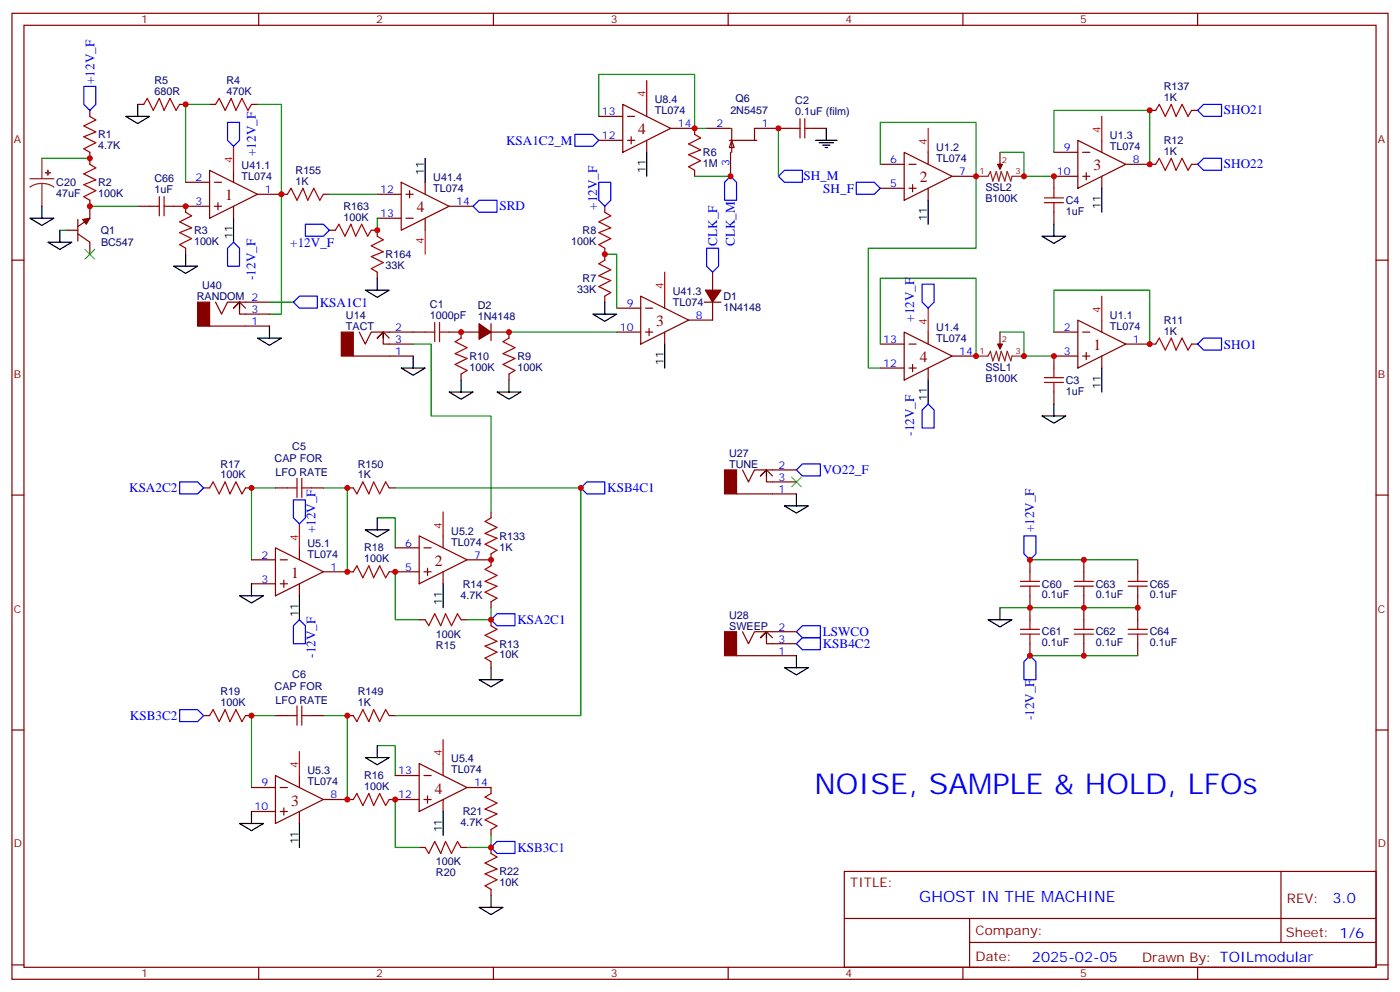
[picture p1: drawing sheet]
<svg xmlns="http://www.w3.org/2000/svg" width="412mm" height="292mm" viewBox="0 0 412 292" stroke-linecap="round" stroke-linejoin="round" font-family="sans-serif">
<g fill="none" stroke="#870000" stroke-width=".35">
<path d="M3.5 3.9h405.4v284.4h-405.4zM7.1 7.4h398.2v277.3h-398.2zM76.2 3.9v3.5M145.3 3.9v3.5M214.5 3.9v3.5M283.6 3.9v3.5M352.8 3.9v3.5M26.5 32.5v1.8M40.6 30.7h1.7M52.9 30.7h1.8M61.7 30.7h1.8M74.1 30.7h1.7"/>
<path d="M204.6 37.8v1.7M26.5 44.8v3.6M26.5 58.9v5.3l-3.6 2.5M204.6 50.1v1.8M3.5 76.6h3.6M19.4 67.8h3.5M22.9 68.8l3.6 2.5v3.5M22.9 64.6v6.3M54.7 60.7v1.8M54.7 73.1v1.7M405.3 76.6h3.6M61.7 96h17.7"/>
<path d="M63.5 88.9l1.8 3.6 1.7-3.6h12.4M72.3 90.7l-1.7-1.8-1.8 1.8 1.8-1.8v3.6h8.8M3.5 145.7h3.6M405.3 145.7h3.6M3.5 214.9h3.6M405.3 214.9h3.6M248.7 256.5h156.6v28.2h-156.6zM377.3 256.5v20.9M248.7 270.4h156.5M285.6 277.4h119.6M285.6 270.4v14.1M3.5 284h3.6"/>
<path d="M76.2 284.7v3.6M145.3 284.7v3.6M214.5 284.7v3.6M283.6 284.7v3.6M352.8 284.7v3.6M405.3 284h3.6"/>
</g>
<path d="M26.5 34.3l1.7 1-3.5 1.8 3.5 1.7-3.5 1.5 3.5 1.7-3.5 1.8 1.8 1M42.3 30.7l1.1-1.7 1.8 3.5 1.7-3.5 1.4 3.5 1.8-3.5 1.8 3.5 1-1.8M63.5 30.7l1.1-1.7 1.7 3.5 1.8-3.5 1.4 3.5 1.8-3.5 1.7 3.5 1.1-1.8M204.6 39.5l1.8 1.1-3.6 1.8 3.6 1.7-3.6 1.4 3.6 1.8-3.6 1.8 1.8 1M26.5 48.4l1.7 1-3.5 1.8 3.5 1.8-3.5 1.4 3.5 1.7-3.5 1.8 1.8 1M54.7 62.5l1.7 1-3.5 1.8 3.5 1.8-3.5 1.4 3.5 1.7-3.5 1.8 1.8 1.1" fill="none" stroke="#a10000" stroke-width=".35"/>
<path d="M8.8 52.6h7.1M12.3 54l-1.8 .2-1.7 .9M12.3 54l1.9 .2 1.7 .9M12.3 46.6v6M12.3 54v6.7" fill="none" stroke="#8c2424" stroke-width=".35"/>
<g fill="#8c2424" stroke="#8c2424" stroke-width=".35">
<path d="M13.4 50.8l1.4 .1z"/>
<path d="M14.1 50.1v1.4z"/>
</g>
<path d="M61.7 30.7h-7v23M75.8 30.7h7.1v61.8h-3.5M176.4 34.3v-12.4h28.2v15.9M12.3 46.6h14.2M17.6 67.8h1.8M79.4 88.9h7" fill="none" stroke="#008700" stroke-width=".35"/>
<g fill="#870000" stroke="#870000" stroke-width=".35">
<path d="M24.3 64.6l2.2-.4-1.1 1.8z"/>
<path d="M58.2 88.9h3.5v7.1h-3.5z"/>
</g>
<path d="M25 73.4l2.9 2.8M27.9 73.4l-2.9 2.8" fill="none" stroke="#3c3" stroke-width=".35"/>
<path d="M70.6 88.9v1.8" fill="none" stroke="#000" stroke-width=".35"/>
<path d="M215.5 41.3l.8 2.1h-1.5z" fill="#fff" stroke="#870000" stroke-width=".35"/>
<g fill="none" stroke="#870000" stroke-width=".35">
<path d="M176.4 34.3h7M183.4 30.7l14.2 7.1-14.2 7zM184.9 34.3h2.1M190.5 30.7v3.6M197.6 37.8h7M208.1 37.8h7.1M215.5 37.8v7M232.8 37.8h-10.6v3.5M239.9 37.8h3.5M338.7 32.5h1.7M351 32.5h1.8M54.7 53.7h7"/>
<path d="M61.7 50.1l14.1 7.1-14.1 7zM63.1 53.7h2.2M64.2 59.7v2.1M68.8 50.1v3.6M75.8 57.2h8.9M95.2 57.2h1.8M111.1 57.2h7.1M118.2 53.7l14.1 7-14.1 7.1zM119.6 57.2h2.1M120.6 56.1v2.1M125.2 53.7v3.5M176.4 41.3h7"/>
<path d="M184.9 41.3h2.1M185.9 40.3v2.1M190.5 41.3v3.5M214.8 41.3h8.2M215.2 44.8v7.1M259.3 48.4h7M259.3 55.4h7M266.3 44.8l14.2 7.1-14.2 7zM267.8 48.4h2.1M267.8 55.4h2.1M268.8 54.4v2.1M273.4 44.8v3.6"/>
<path d="M273.4 55.4v3.5M280.5 51.9h7M294.6 44.8v3.6M310.4 44.8h7.1M317.5 41.3l14.1 7.1-14.1 7zM317.5 51.9h-7.1v3.5M318.9 44.8h2.1M318.9 51.9h2.1M320 50.8v2.2M324.6 41.3v3.5M324.6 51.9v3.5M331.6 48.4h8.8"/>
<path d="M351 48.4h1.8M40.6 60.7h3.5M51.2 60.7h10.5M63.1 60.7h2.2M68.8 60.7v3.5M97 67.8h1.8M109.4 67.8h1.7v1.7M111.1 64.2h7.1M119.6 64.2h2.1M125.2 64.2v3.6M132.3 60.7h7M178.2 60.7v1.8"/>
<path d="M178.2 73.1v3.5M310.4 62.5v3.5M105.8 97.8l1.8 3.5 1.8-3.5h15.8M111.1 80.1v1.8M114.7 99.5l-1.8-1.7-1.8 1.7 1.8-1.7v3.5h8.8M132.3 97.8h8.8M135.8 97.8v1.7M144.6 97.8h5.3v1.7M144.6 95.3v4.9M178.2 87.2v1.7M181.7 97.8h7M181.7 90.7h7"/>
<path d="M188.7 87.2l14.1 7-14.1 7.1zM190.1 97.8h2.2M190.1 90.7h2.2M191.2 96.7v2.1M195.8 87.2v3.5M195.8 97.8v3.5M207.4 88.9h5M209.9 80.1v5.3M209.9 88.9v5.3h-7.1M266.3 97.8l14.2 7-14.2 7.1zM273.4 97.8v3.5M294.6 97.8v3.5"/>
<path d="M310.4 97.8h7.1M317.5 94.2l14.1 7.1-14.1 7zM318.9 97.8h2.1M324.6 94.2v3.6M104.1 104.8h17.6M135.8 110.1v1.8M149.9 110.1v1.8M259.3 101.3h7M259.3 108.3h7M267.8 101.3h2.1M267.8 108.3h2.1M268.8 107.3v2.1"/>
<path d="M273.4 108.3v3.6M280.5 104.8h7M310.4 115.4v3.5M317.5 104.8h-7.1v3.5M318.9 104.8h2.1M320 103.8v2.1M324.6 104.8v3.5M331.6 101.3h8.8M351 101.3h1.8M218.7 138.3l1.8 3.6 1.7-3.6h12.4M60 143.6h1.7M72.3 143.6h1.8"/>
<path d="M81.1 143.6h3.6M91.7 143.6h3.5M102.3 143.6h1.8M114.7 143.6h1.7M123.5 157.7l14.1 7.1-14.1 7zM130.5 157.7v3.6M144.6 150.7v1.7M217 145.4h17.6M227.5 140.1l-1.7-1.8-1.8 1.8 1.8-1.8v3.6h8.8M74.1 164.8h7M74.1 171.8h7M81.1 161.3l14.1 7-14.1 7.1z"/>
<path d="M82.5 164.8h2.2M82.5 171.8h2.2M83.6 170.8v2.1M88.2 161.3v3.5M88.2 171.8v3.6M95.2 168.3h8.9M114.7 168.3h8.8M116.4 161.3h7.1M124.9 168.3h2.1M124.9 161.3h2.1M125.9 167.3v2.1M130.5 168.3v3.5"/>
<path d="M137.6 164.8h7M144.6 163v3.5M144.6 177.1v1.8M303.4 164.8v3.5M303.4 175.4v7M319.3 164.8v3.5M319.3 175.4v7M335.1 164.8v3.5M335.1 175.4v7M123.5 182.4h1.7M135.8 182.4h1.8M144.6 182.4v1.8"/>
<path d="M144.6 194.8v1.7M217 193h17.6M218.7 185.9l1.8 3.6 1.7-3.6h12.4M227.5 187.7l-1.7-1.8-1.8 1.8 1.8-1.8v3.6h8.8M303.4 189.5v3.5M319.3 189.5v3.5M335.1 189.5v3.5M60 210.6h1.7M72.3 210.6h1.8M81.1 210.6h3.6M91.7 210.6h3.5M102.3 210.6h1.8"/>
<path d="M114.7 210.6h1.7M74.1 231.8h7M74.1 238.9h7M81.1 228.3l14.1 7-14.1 7.1zM82.5 231.8h2.2M82.5 238.9h2.2M83.6 237.8v2.1M88.2 228.3v3.5M88.2 238.9v3.5M95.2 235.3h8.9M114.7 235.3h8.8M116.4 228.3h7.1"/>
<path d="M123.5 224.8l14.1 7-14.1 7.1zM124.9 235.3h2.1M124.9 228.3h2.1M125.9 234.3v2.1M130.5 224.8v3.5M130.5 235.3v3.6M137.6 231.8h7v1.8M123.5 249.4h1.7M135.8 249.4h1.8M144.6 244.2v1.7M144.6 249.4v1.8M144.6 261.8v1.8"/>
</g>
<g fill="none" stroke="#008700" stroke-width=".35">
<path d="M204.6 37.8h3.5M229.3 37.8v14.1M97 57.2h14.1M204.6 51.9h10.6M259.3 48.4v-12.4h28.2v37.1h-31.7v35.2h3.5M294.6 44.8h7v7.1h8.8M310.4 44.8v-12.3h28.3v15.9M26.5 60.7h14.1M111.1 64.2v3.6M178.2 74.8h3.5v15.9M149.9 97.8h31.8M294.6 97.8h7v7h8.8"/>
<path d="M310.4 97.8v-12.4h28.3v15.9M121.7 101.3h5.3v21.1h17.6v28.3M259.3 101.3v-19.4h28.2v22.9M81.1 143.6h-7v21.2M95.2 143.6h7.1v24.7M111.1 152.4h5.3v8.9M116.4 143.6h54.7v67h-54.7M116.4 168.3v14.1h7.1M144.6 178.9v3.5h-7M294.6 178.9h40.5M303.4 164.8h31.7M303.4 193h31.7"/>
<path d="M81.1 210.6h-7v21.2M95.2 210.6h7.1v24.7M111.1 219.5h5.3v8.8M116.4 235.3v14.1h7.1M144.6 245.9v3.5h-7"/>
</g>
<g fill="#870000" stroke="#870000" stroke-width=".35">
<path d="M207.8 85.4h4.6l-2.5 3.5z"/>
<path d="M141.1 95.3l3.5 2.5-3.5 2.1z"/>
<path d="M100.5 97.8h3.6v7h-3.6z"/>
<path d="M213.4 138.3h3.6v7.1h-3.6z"/>
<path d="M213.4 185.9h3.6v7.1h-3.6z"/>
<path d="M293.9 101.3h1.4l-.7 1.4z"/>
<path d="M293.9 48.4h1.4l-.7 1.4z"/>
</g>
<g fill="none" stroke="#a10000" stroke-width=".35">
<path d="M232.8 37.8h2.9M235.7 35v5.6M237.1 37.8h2.8M237.1 35v5.6M340.4 32.5l1.1-1.8 1.8 3.6 1.7-3.6 1.4 3.6 1.8-3.6 1.8 3.6 1-1.8M46.9 57.9v5.6M48.3 57.9v5.6M84.7 57.2l1-1.8 1.8 3.5 1.8-3.5 1.4 3.5 1.7-3.5 1.8 3.5 1-1.7M307.6 58.2h5.7M307.6 59.7h5.7M310.4 55.4v2.8M310.4 59.7v2.8"/>
<path d="M340.4 48.4l1.1-1.8 1.8 3.5 1.7-3.5 1.4 3.5 1.8-3.5 1.8 3.5 1-1.7M44.1 60.7h2.8M48.3 60.7h2.9M98.8 67.8l1-1.8 1.8 3.5 1.8-3.5 1.4 3.5 1.7-3.5 1.8 3.5 1.1-1.7M111.1 69.5l1.8 1.1-3.5 1.8 3.5 1.7-3.5 1.4 3.5 1.8-3.5 1.8 1.7 1M178.2 76.6l-1.8 1 3.5 1.8-3.5 1.8 3.5 1.4-3.5 1.7 3.5 1.8-1.7 1.1M178.2 62.5l1.7 1-3.5 1.8 3.5 1.8-3.5 1.4 3.5 1.7-3.5 1.8 1.8 1.1M125.2 97.8h2.9M128.1 94.9v5.7M129.5 94.9v5.7M129.5 97.8h2.8M135.8 99.5l-1.7 1.1 3.5 1.7-3.5 1.8 3.5 1.4-3.5 1.8 3.5 1.7-1.8 1.1"/>
<path d="M149.9 99.5l-1.7 1.1 3.5 1.7-3.5 1.8 3.5 1.4-3.5 1.8 3.5 1.7-1.8 1.1M307.6 111.2h5.7M307.6 112.6h5.7M310.4 108.3v2.9M310.4 112.6v2.8M340.4 101.3l1.1-1.8 1.8 3.5 1.7-3.5 1.4 3.5 1.8-3.5 1.8 3.5 1-1.7M61.7 143.6l1.1-1.7 1.8 3.5 1.7-3.5 1.4 3.5 1.8-3.5 1.8 3.5 1-1.8M84.7 143.6h2.8M87.5 140.8v5.6M88.9 140.8v5.6M88.9 143.6h2.8M104.1 143.6l1 1.8 1.8-3.5 1.8 3.5 1.4-3.5 1.7 3.5 1.8-3.5 1.1 1.7"/>
<path d="M144.6 152.4l-1.7 1.1 3.5 1.8-3.5 1.7 3.5 1.4-3.5 1.8 3.5 1.8-1.8 1M104.1 168.3l1-1.8 1.8 3.6 1.8-3.6 1.4 3.6 1.7-3.6 1.8 3.6 1.1-1.8M144.6 166.5l-1.7 1.1 3.5 1.8-3.5 1.7 3.5 1.4-3.5 1.8 3.5 1.8-1.8 1M300.6 171.1h5.6M300.6 172.5h5.6M303.4 168.3v2.8M303.4 172.5v2.9M316.4 171.1h5.7M316.4 172.5h5.7M319.3 168.3v2.8M319.3 172.5v2.9M332.3 171.1h5.7"/>
<path d="M332.3 172.5h5.7M335.1 168.3v2.8M335.1 172.5v2.9M125.2 182.4l1.1 1.8 1.8-3.5 1.7 3.5 1.4-3.5 1.8 3.5 1.8-3.5 1 1.7M144.6 184.2l1.8 1-3.5 1.8 3.5 1.8-3.5 1.4 3.5 1.7-3.5 1.8 1.7 1.1M300.6 185.2h5.6M300.6 186.7h5.6M303.4 182.4v2.8M303.4 186.7v2.8M316.4 185.2h5.7M316.4 186.7h5.7M319.3 182.4v2.8"/>
<path d="M319.3 186.7v2.8M332.3 185.2h5.7M332.3 186.7h5.7M335.1 182.4v2.8M335.1 186.7v2.8M61.7 210.6l1.1-1.7 1.8 3.5 1.7-3.5 1.4 3.5 1.8-3.5 1.8 3.5 1-1.8M84.7 210.6h2.8M87.5 207.8v5.7M88.9 207.8v5.7M88.9 210.6h2.8M104.1 210.6l1 1.8 1.8-3.5 1.8 3.5 1.4-3.5 1.7 3.5 1.8-3.5 1.1 1.7M104.1 235.3l1-1.7 1.8 3.5 1.8-3.5 1.4 3.5 1.7-3.5 1.8 3.5 1.1-1.8"/>
<path d="M144.6 233.6l-1.7 1 3.5 1.8-3.5 1.8 3.5 1.4-3.5 1.7 3.5 1.8-1.8 1.1M125.2 249.4l1.1 1.8 1.8-3.5 1.7 3.5 1.4-3.5 1.8 3.5 1.8-3.5 1 1.7M144.6 251.2l1.8 1.1-3.5 1.7 3.5 1.8-3.5 1.4 3.5 1.8-3.5 1.7 1.7 1.1"/>
</g>
<g fill="none" stroke="#000" stroke-width=".35">
<path d="M37 34.3h7.1l-3.5 2.1zM40.6 30.7v3.6M243.4 37.8v3.5M125.2 46.6v7.1M190.5 44.8v7.1M240.2 41.3h6.4M241.3 42h4.2M242.4 42.7h2.1M243.1 43.4h.7M273.4 58.9v7.1M324.6 55.4v7.1M8.8 64.2h7.1l-3.6 2.2z"/>
<path d="M12.3 60.7v3.5M14.1 71.3h7.1l-3.6 2.1zM17.6 67.8v3.5M51.2 78.4h7l-3.5 2.1zM54.7 74.8v3.6M68.8 64.2v7.1M306.9 69.5h7.1l-3.6 2.1zM310.4 66v3.5M75.8 99.5h7.1l-3.5 2.1zM79.4 96v3.5M107.6 85.4h7.1l-3.6 2.1zM111.1 81.9v3.5"/>
<path d="M112.9 97.8v1.7M174.6 92.5h7.1l-3.5 2.1zM178.2 88.9v3.6M118.2 108.3h7l-3.5 2.2zM121.7 104.8v3.5M132.3 115.4h7l-3.5 2.1zM135.8 111.9v3.5M146.4 115.4h7.1l-3.6 2.1zM149.9 111.9v3.5M195.8 101.3v7M273.4 111.9v7M310.4 118.9v3.5"/>
<path d="M324.6 108.3v7.1M225.8 138.3v1.8M306.9 122.4h7.1l-3.6 2.2zM107.6 156h7.1l-3.6 2.1zM111.1 152.4v3.6M231.1 148.9h7l-3.5 2.1zM234.6 145.4v3.5M70.6 175.4h7l-3.5 2.1zM74.1 171.8v3.6M88.2 175.4v7M130.5 171.8v7.1M294.6 178.9v3.5"/>
<path d="M144.6 196.5v3.6M225.8 185.9v1.8M231.1 196.5h7l-3.5 2.1zM234.6 193v3.5M291 182.4h7.1l-3.5 2.1zM111.1 219.5v3.5M141.1 200.1h7.1l-3.6 2.1zM74.1 238.9v3.5M107.6 223h7.1l-3.6 2.1zM130.5 238.9v7M70.6 242.4h7l-3.5 2.1zM88.2 242.4v7"/>
<path d="M141.1 267.1h7.1l-3.6 2.1zM144.6 263.6v3.5"/>
</g>
<g fill="none" stroke="#00f" stroke-width=".35">
<path d="M24.7 25.4h3.5v5.3l-1.7 1.8-1.8-1.8zM67 36h3.6v5.3l-1.8 1.8-1.8-1.8zM169.3 39.5h5.3l1.8 1.8-1.8 1.8h-5.3zM352.8 32.5l1.7-1.8h5.3v3.6h-5.3zM176.4 53.7h3.5v5.2l-1.7 1.8-1.8-1.8zM215.2 51.9l1.8 1.8v5.2h-3.6v-5.2zM229.3 51.9l1.8-1.8h5.3v3.6h-5.3zM252.2 53.7h5.3l1.8 1.7-1.8 1.8h-5.3zM352.8 48.4l1.7-1.8h5.3v3.5h-5.3zM68.8 71.3l1.8 1.8v5.3h-3.6v-5.3zM90 66h5.2l1.8 1.8-1.8 1.7h-5.2zM139.3 60.7l1.8-1.8h5.3v3.6h-5.3z"/>
<path d="M208.1 73.1h3.6v5.3l-1.8 1.7-1.8-1.7zM86.4 88.9l1.8-1.7h5.3v3.5h-5.3zM271.6 83.6h3.6v5.3l-1.8 1.8-1.8-1.8zM352.8 101.3l1.7-1.8h5.3v3.5h-5.3zM234.6 138.3l1.8-1.7h5.3v3.5h-5.3zM271.6 120.7l1.8-1.8 1.8 1.8v5.3h-3.6zM52.9 141.9h5.3l1.8 1.7-1.8 1.8h-5.3zM86.4 147.1h3.6v5.3l-1.8 1.8-1.8-1.8zM171.1 143.6l1.8-1.7h5.3v3.5h-5.3zM301.6 157.7h3.6v5.3l-1.8 1.8-1.8-1.8zM88.2 182.4l1.8 1.8v5.3h-3.6v-5.3zM146.4 180.7h5.3v3.5h-5.3l-1.8-1.8z"/>
<path d="M234.6 189.5l1.8-1.8h5.3v3.5h-5.3zM234.6 185.9l1.8-1.7h5.3v3.5h-5.3zM303.4 193l1.8 1.8v5.3h-3.6v-5.3zM52.9 208.9h5.3l1.8 1.7-1.8 1.8h-5.3zM144.6 249.4l1.8-1.7h5.3v3.5h-5.3z"/>
</g>
<path d="M287.5 51.9h3.5l.7-1.4 .8 2.8 1-2.8 .7 2.8 .7-2.8 1.1 2.8 .7-2.8 1 2.8 .4-1.4h3.5M294.6 48.4v1.4M287.5 104.8h3.5l.7-1.4 .8 2.8 1-2.8 .7 2.8 .7-2.8 1.1 2.8 .7-2.8 1 2.8 .4-1.4h3.5M294.6 101.3v1.4" fill="none" stroke="#8c2424" stroke-width=".35"/>
<path d="M190.5 23.7v7M273.4 37.8v7M324.6 34.3v7M68.8 43.1v7M125.2 67.8v7M195.8 80.1v7.1M273.4 90.7v7.1M324.6 87.2v7M88.2 154.2v7.1M130.5 150.7v7M130.5 217.7v7.1M88.2 221.2v7.1" fill="none" stroke="#f00" stroke-width=".35"/>
<path d="M233.2 140.4l2.8 2.9M236 140.4l-2.8 2.9" fill="none" stroke="#3c3" stroke-width=".35"/>
<g fill="#c00">
<circle cx="26.5" cy="46.6" r=".88"/>
<circle cx="82.9" cy="57.2" r=".88"/>
<circle cx="144.6" cy="182.4" r=".88"/>
<circle cx="74.1" cy="143.6" r=".88"/>
<circle cx="74.1" cy="210.6" r=".88"/>
<circle cx="144.6" cy="249.4" r=".88"/>
<circle cx="301.6" cy="104.8" r=".88"/>
<circle cx="301.6" cy="51.9" r=".88"/>
<circle cx="102.3" cy="168.3" r=".88"/>
<circle cx="116.4" cy="168.3" r=".88"/>
<circle cx="102.3" cy="235.3" r=".88"/>
<circle cx="116.4" cy="235.3" r=".88"/>
<circle cx="319.3" cy="164.8" r=".88"/>
<circle cx="335.1" cy="178.9" r=".88"/>
<circle cx="303.4" cy="178.9" r=".88"/>
<circle cx="319.3" cy="178.9" r=".88"/>
<circle cx="319.3" cy="193" r=".88"/>
<circle cx="204.6" cy="37.8" r=".88"/>
<circle cx="54.7" cy="60.7" r=".88"/>
<circle cx="135.8" cy="97.8" r=".88"/>
<circle cx="310.4" cy="104.8" r=".88"/>
<circle cx="310.4" cy="51.9" r=".88"/>
<circle cx="338.7" cy="101.3" r=".88"/>
<circle cx="338.7" cy="48.4" r=".88"/>
<circle cx="287.5" cy="51.9" r=".88"/>
<circle cx="287.5" cy="104.8" r=".88"/>
<circle cx="54.7" cy="30.7" r=".88"/>
<circle cx="144.6" cy="164.8" r=".88"/>
<circle cx="215.2" cy="51.9" r=".88"/>
<circle cx="303.4" cy="164.8" r=".88"/>
<circle cx="303.4" cy="193" r=".88"/>
<circle cx="338.7" cy="32.5" r=".88"/>
<circle cx="229.3" cy="37.8" r=".88"/>
<circle cx="102.3" cy="143.6" r=".88"/>
<circle cx="102.3" cy="210.6" r=".88"/>
<circle cx="171.1" cy="143.6" r=".88"/>
<circle cx="149.9" cy="97.8" r=".88"/>
<circle cx="178.2" cy="74.8" r=".88"/>
<circle cx="26.5" cy="60.7" r=".88"/>
<circle cx="111.1" cy="67.8" r=".88"/>
</g>
<text font-size="8.5" fill="#00f" x="239.9" y="233.6">NOISE, SAMPLE &amp; HOLD, LFOs</text>
<g font-size="4.6" fill="#800">
<text x="188" y="39.5">4</text>
<text x="270.9" y="53.7">2</text>
<text x="322.1" y="50.1">3</text>
<text x="66.3" y="58.9">1</text>
<text x="122.8" y="62.5">4</text>
<text x="193.3" y="96">3</text>
<text x="270.9" y="106.6">4</text>
<text x="322.1" y="103">1</text>
<text x="128.1" y="166.5">2</text>
<text x="85.7" y="170.1">1</text>
<text x="128.1" y="233.6">4</text>
<text x="85.7" y="237.1">3</text>
</g>
<text font-size="4.6" fill="#00f" x="270.8" y="265.5">GHOST IN THE MACHINE</text>
<g font-size="4.2" fill="#00f">
<text x="392.5" y="265.8">3.0</text>
<text x="304" y="283.1">2025-02-05</text>
</g>
<g font-size="3.9" fill="#00f">
<text x="27.8" y="24.7" transform="rotate(-90 27.8 24.7)">+12V_F</text>
<text x="360.5" y="33.6">SHO21</text>
<text x="75.4" y="45.9" transform="rotate(-90 75.4 45.9)">+12V_F</text>
<text x="149.1" y="42.6">KSA1C2_M</text>
<text x="236.7" y="53.1">SH_M</text>
<text x="360.5" y="49.4">SHO22</text>
<text x="242.5" y="56.7">SH_F</text>
<text x="147.1" y="62">SRD</text>
<text x="175.9" y="61.8" transform="rotate(-90 175.9 61.8)">+12V_F</text>
<text x="85.5" y="72.6">+12V_F</text>
<text x="211.3" y="72.4" transform="rotate(-90 211.3 72.4)">CLK_F</text>
<text x="216.5" y="72.4" transform="rotate(-90 216.5 72.4)">CLK_M</text>
<text x="75.3" y="82.4" transform="rotate(-90 75.3 82.4)">-12V_F</text>
<text x="94.2" y="90.2">KSA1C1</text>
<text x="269.3" y="94.8" transform="rotate(-90 269.3 94.8)">+12V_F</text>
<text x="360.5" y="102.6">SHO1</text>
<text x="269.3" y="128.3" transform="rotate(-90 269.3 128.3)">-12V_F</text>
<text x="242.4" y="139.5">VO22_F</text>
<text x="38" y="144.9">KSA2C2</text>
<text x="178.9" y="144.9">KSB4C1</text>
<text x="93" y="157" transform="rotate(-90 93 157)">+12V_F</text>
<text x="304.6" y="156.7" transform="rotate(-90 304.6 156.7)">+12V_F</text>
<text x="152.4" y="183.7">KSA2C1</text>
<text x="242.4" y="190.7">KSB4C2</text>
<text x="242.4" y="187.3">LSWCO</text>
<text x="93" y="193.6" transform="rotate(-90 93 193.6)">-12V_F</text>
<text x="38.3" y="211.9">KSB3C2</text>
<text x="304.6" y="212" transform="rotate(-90 304.6 212)">-12V_F</text>
<text x="152.4" y="250.8">KSB3C1</text>
</g>
<g font-size="3.9" fill="#800">
<text x="250.5" y="261.1">TITLE:</text>
<text x="379.1" y="265.8">REV:</text>
<text x="287.4" y="275.3">Company:</text>
<text x="378.7" y="275.9">Sheet: 1/6</text>
<text x="287.4" y="283">Date:</text>
<text x="336.4" y="283.1">Drawn By: TOILmodular</text>
</g>
<g font-size="3.2" fill="#800">
<text x="41.6" y="6.9">1</text>
<text x="110.8" y="6.9">2</text>
<text x="179.9" y="6.9">3</text>
<text x="249.1" y="6.9">4</text>
<text x="318.2" y="6.9">5</text>
<text x="4.1" y="42">A</text>
<text x="405.9" y="42">A</text>
<text x="4.1" y="111.2">B</text>
<text x="405.9" y="111.2">B</text>
<text x="4.1" y="180.3">C</text>
<text x="405.9" y="180.3">C</text>
<text x="4.1" y="249.4">D</text>
<text x="405.9" y="249.4">D</text>
<text x="41.6" y="287.7">1</text>
<text x="110.8" y="287.7">2</text>
<text x="179.9" y="287.7">3</text>
<text x="249.1" y="287.7">4</text>
<text x="318.2" y="287.7">5</text>
</g>
<g font-size="3.2" fill="#000080">
<text x="45.5" y="27.9">680R</text>
<text x="45.5" y="24.7">R5</text>
<text x="66.7" y="27.9">470K</text>
<text x="66.7" y="24.7">R4</text>
<text x="342.8" y="29.7">1K</text>
<text x="342.8" y="26.5">R137</text>
<text x="192.9" y="33.6">TL074</text>
<text x="192.9" y="30.4">U8.4</text>
<text x="215.1" y="33.6">2N5457</text>
<text x="216.7" y="30.1">Q6</text>
<text x="234.3" y="33.9">0.1uF (film)</text>
<text x="234.3" y="30.6">C2</text>
<text x="28.9" y="40.7">R1</text>
<text x="326.9" y="41">U1.3</text>
<text x="28.9" y="43.9">4.7K</text>
<text x="207.1" y="46">R6</text>
<text x="275.8" y="47.7">TL074</text>
<text x="275.8" y="44.5">U1.2</text>
<text x="326.9" y="44.2">TL074</text>
<text x="342.8" y="45.5">1K</text>
<text x="342.8" y="42.4">R12</text>
<text x="45.5" y="53.7">C66</text>
<text x="71.2" y="53">TL074</text>
<text x="71.2" y="49.8">U41.1</text>
<text x="87.1" y="51.2">R155</text>
<text x="127.6" y="53.4">U41.4</text>
<text x="207.1" y="49.1">1M</text>
<text x="16.6" y="58">47uF</text>
<text x="16.6" y="54.8">C20</text>
<text x="28.9" y="58">100K</text>
<text x="28.9" y="54.8">R2</text>
<text x="45.5" y="56.8">1uF</text>
<text x="87.1" y="54.4">1K</text>
<text x="127.6" y="56.6">TL074</text>
<text x="290.3" y="59.5">B100K</text>
<text x="290.3" y="56.3">SSL2</text>
<text x="101.2" y="64.9">100K</text>
<text x="101.2" y="61.8">R163</text>
<text x="314" y="63.3">1uF</text>
<text x="314" y="60.1">C4</text>
<text x="29.7" y="68.9">Q1</text>
<text x="57.1" y="68.9">R3</text>
<text x="171.6" y="68.9">R8</text>
<text x="29.8" y="72.4">BC547</text>
<text x="57.1" y="72.1">100K</text>
<text x="113.6" y="76">R164</text>
<text x="168.3" y="72.1">100K</text>
<text x="113.6" y="79.1">33K</text>
<text x="171.6" y="83">R7</text>
<text x="57.9" y="88.3">RANDOM 2</text>
<text x="59.6" y="85.1">U40</text>
<text x="170" y="86.2">33K</text>
<text x="198.2" y="86.9">U41.3</text>
<text x="213.1" y="88.3">D1</text>
<text x="101.9" y="94">U14</text>
<text x="126.7" y="93.9">1000pF</text>
<text x="126.7" y="90.7">C1</text>
<text x="140.8" y="94.2">1N4148</text>
<text x="140.8" y="91.1">D2</text>
<text x="198.2" y="90.1">TL074</text>
<text x="213.1" y="91.5">1N4148</text>
<text x="326.9" y="93.9">U1.1</text>
<text x="342.8" y="95.3">R11</text>
<text x="101.9" y="97.1">TACT</text>
<text x="275.8" y="100.7">TL074</text>
<text x="275.8" y="97.5">U1.4</text>
<text x="326.9" y="97.1">TL074</text>
<text x="342.8" y="98.5">1K</text>
<text x="138.3" y="106">R10</text>
<text x="152.4" y="106">R9</text>
<text x="138.3" y="109.1">100K</text>
<text x="152.4" y="109.1">100K</text>
<text x="290.3" y="112.4">B100K</text>
<text x="290.3" y="109.2">SSL1</text>
<text x="314" y="113">C3</text>
<text x="314" y="116.2">1uF</text>
<text x="64.9" y="137.6">R17</text>
<text x="80.9" y="135.9">CAP FOR</text>
<text x="86.1" y="132.4">C5</text>
<text x="105.4" y="137.7">R150</text>
<text x="214.8" y="137.7">TUNE</text>
<text x="214.8" y="134.5">U27</text>
<text x="64.9" y="140.8">100K</text>
<text x="81.1" y="140.1">LFO RATE</text>
<text x="105.4" y="140.8">1K</text>
<text x="90.6" y="160.9">U5.1</text>
<text x="132.9" y="160.6">TL074</text>
<text x="132.9" y="157.4">U5.2</text>
<text x="147.1" y="159">R133</text>
<text x="90.6" y="164.1">TL074</text>
<text x="107.2" y="165.5">100K</text>
<text x="107.2" y="162.3">R18</text>
<text x="147.1" y="162.1">1K</text>
<text x="136.3" y="173">R14</text>
<text x="306.9" y="172.9">C60</text>
<text x="322.8" y="172.9">C63</text>
<text x="338.7" y="172.9">C65</text>
<text x="135.6" y="176.2">4.7K</text>
<text x="306.9" y="176.1">0.1uF</text>
<text x="322.8" y="176.1">0.1uF</text>
<text x="338.7" y="176.1">0.1uF</text>
<text x="214.8" y="185.3">SWEEP</text>
<text x="214.8" y="182.2">U28</text>
<text x="128.4" y="187.7">100K</text>
<text x="128.4" y="190.9">R15</text>
<text x="147.1" y="190.7">R13</text>
<text x="306.9" y="190.3">0.1uF</text>
<text x="306.9" y="187">C61</text>
<text x="322.8" y="190.3">0.1uF</text>
<text x="322.8" y="187">C62</text>
<text x="338.7" y="190.3">0.1uF</text>
<text x="338.7" y="187">C64</text>
<text x="147.1" y="193.8">10K</text>
<text x="80.9" y="203">CAP FOR</text>
<text x="86.1" y="199.4">C6</text>
<text x="64.9" y="207.8">100K</text>
<text x="64.9" y="204.6">R19</text>
<text x="81.1" y="207.1">LFO RATE</text>
<text x="105.4" y="207.8">1K</text>
<text x="105.4" y="204.7">R149</text>
<text x="90.6" y="227.9">U5.3</text>
<text x="132.9" y="227.6">TL074</text>
<text x="132.9" y="224.4">U5.4</text>
<text x="90.6" y="231.1">TL074</text>
<text x="107.2" y="232.5">100K</text>
<text x="107.2" y="229.3">R16</text>
<text x="135.6" y="243.2">4.7K</text>
<text x="136.3" y="240">R21</text>
<text x="128.4" y="254.7">100K</text>
<text x="128.4" y="257.9">R20</text>
<text x="147.1" y="257.7">R22</text>
<text x="147.1" y="260.9">10K</text>
</g>
<g font-size="3.2" fill="#f00">
<text x="190.1" y="28.6" transform="rotate(-90 190.1 28.6)">4</text>
<text x="324.2" y="39.2" transform="rotate(-90 324.2 39.2)">4</text>
<text x="273" y="42.7" transform="rotate(-90 273 42.7)">4</text>
<text x="68.4" y="48" transform="rotate(-90 68.4 48)">4</text>
<text x="124.9" y="71.9" transform="rotate(-90 124.9 71.9)">4</text>
<text x="195.4" y="85.1" transform="rotate(-90 195.4 85.1)">4</text>
<text x="273" y="95.6" transform="rotate(-90 273 95.6)">4</text>
<text x="324.2" y="92.1" transform="rotate(-90 324.2 92.1)">4</text>
<text x="130.2" y="155.6" transform="rotate(-90 130.2 155.6)">4</text>
<text x="87.8" y="159.1" transform="rotate(-90 87.8 159.1)">4</text>
<text x="87.8" y="226.2" transform="rotate(-90 87.8 226.2)">4</text>
<text x="130.2" y="222.6" transform="rotate(-90 130.2 222.6)">4</text>
</g>
<g font-size="3.2" fill="#00f">
<text x="177.3" y="33.9">13</text>
<text x="177.3" y="41">12</text>
<text x="199.7" y="37.4">14</text>
<text x="211.1" y="37.4">2</text>
<text x="224.4" y="37.4">1</text>
<text x="313.4" y="44.5">9</text>
<text x="57.6" y="53.3">2</text>
<text x="214.8" y="49" transform="rotate(-90 214.8 49)">3</text>
<text x="262.2" y="48">6</text>
<text x="282.6" y="51.5">7</text>
<text x="311.4" y="51.5">10</text>
<text x="333.7" y="48">8</text>
<text x="78" y="56.8">1</text>
<text x="112" y="56.8">12</text>
<text x="262.2" y="55.1">5</text>
<text x="57.6" y="60.4">3</text>
<text x="112" y="63.9">13</text>
<text x="134.4" y="60.4">14</text>
<text x="74.1" y="95.6">1</text>
<text x="74.1" y="92.1">3</text>
<text x="184.6" y="90.3">9</text>
<text x="205" y="93.9">8</text>
<text x="116.4" y="97.4">2</text>
<text x="116.4" y="100.9">3</text>
<text x="182.6" y="97.4">10</text>
<text x="260.2" y="100.9">13</text>
<text x="313.4" y="97.4">2</text>
<text x="333.7" y="100.9">1</text>
<text x="116.4" y="104.5">1</text>
<text x="260.2" y="108">12</text>
<text x="282.6" y="104.5">14</text>
<text x="313.4" y="104.5">3</text>
<text x="229.3" y="138">2</text>
<text x="229.3" y="141.5">3</text>
<text x="229.3" y="145">1</text>
<text x="119.3" y="160.9">6</text>
<text x="77" y="164.4">2</text>
<text x="97.4" y="168">1</text>
<text x="119.3" y="168">5</text>
<text x="139.7" y="164.4">7</text>
<text x="77" y="171.5">3</text>
<text x="229.3" y="185.6">2</text>
<text x="229.3" y="189.1">3</text>
<text x="229.3" y="192.7">1</text>
<text x="117.3" y="227.9">13</text>
<text x="77" y="231.5">9</text>
<text x="139.7" y="231.5">14</text>
<text x="75" y="238.5">10</text>
<text x="97.4" y="235">8</text>
<text x="117.3" y="235">12</text>
</g>
<g font-size="3.2">
<text x="124.9" y="51.5" transform="rotate(-90 124.9 51.5)">11</text>
<text x="190.1" y="51" transform="rotate(-90 190.1 51)">11</text>
<text x="273" y="65.1" transform="rotate(-90 273 65.1)">11</text>
<text x="324.2" y="61.6" transform="rotate(-90 324.2 61.6)">11</text>
<text x="68.4" y="70.4" transform="rotate(-90 68.4 70.4)">11</text>
<text x="195.4" y="107.4" transform="rotate(-90 195.4 107.4)">11</text>
<text x="273" y="118" transform="rotate(-90 273 118)">11</text>
<text x="324.2" y="114.5" transform="rotate(-90 324.2 114.5)">11</text>
<text x="130.2" y="178" transform="rotate(-90 130.2 178)">11</text>
<text x="87.8" y="181.5" transform="rotate(-90 87.8 181.5)">11</text>
<text x="130.2" y="245" transform="rotate(-90 130.2 245)">11</text>
<text x="87.8" y="248.5" transform="rotate(-90 87.8 248.5)">11</text>
</g>
<g font-size="2.5" fill="#800">
<text x="295.1" y="47.8">2</text>
<text x="288.6" y="51.2">1</text>
<text x="299.2" y="51.2">3</text>
<text x="295.1" y="100.8">2</text>
<text x="288.6" y="104.1">1</text>
<text x="299.2" y="104.1">3</text>
</g>
</svg>
